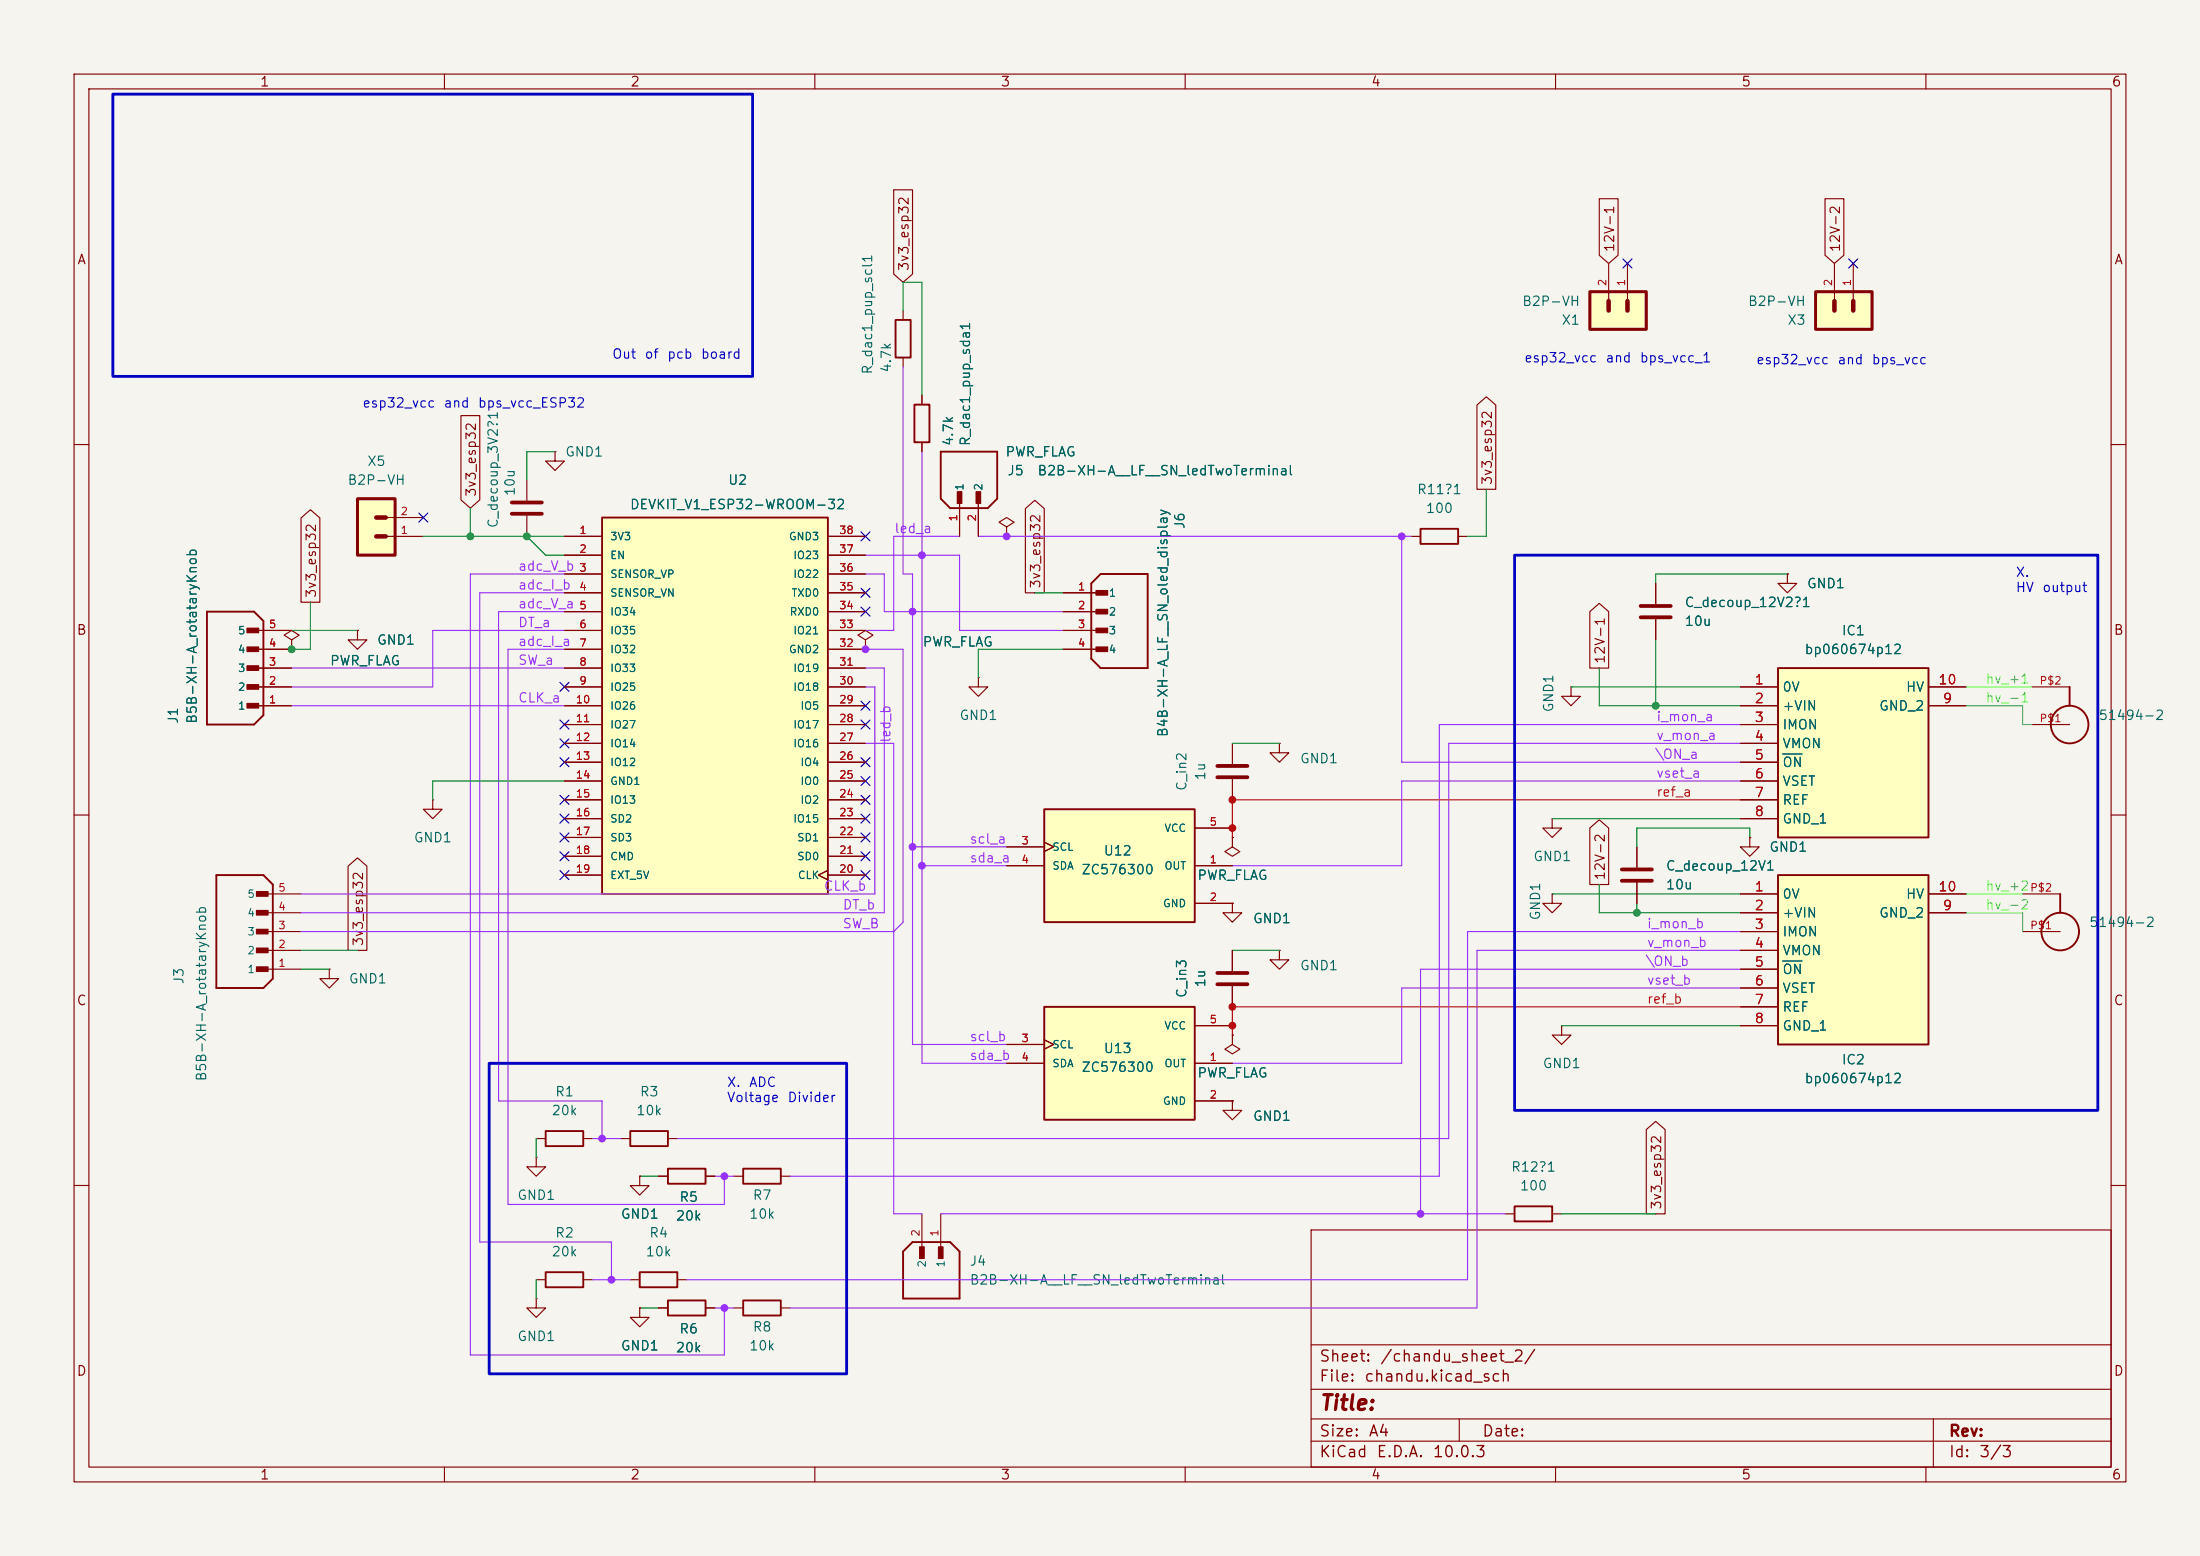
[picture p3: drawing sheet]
<svg xmlns="http://www.w3.org/2000/svg" width="297mm" height="210mm" viewBox="0 0 297 210" stroke-linecap="round" stroke-linejoin="round" font-family="sans-serif">
<path d="M0 0h297v210h-297z" fill="#f5f4ef" stroke="#f5f4ef" stroke-width=".14"/>
<g fill="none" stroke="#840000" stroke-width=".15">
<path d="M10 10h277v190h-277zM12 12h273v186h-273zM60 10v2M110 10v2M160 10v2M210 10v2M260 10v2M10 60h2M285 60h2M10 110h2M285 110h2M35.6 130.8h5"/>
<path d="M35.6 128.3h5M35.6 125.7h5M35.6 123.2h5M35.6 120.7h5M10 160h2M177 166h108v32h-108zM285 160h2M60 198v2M110 198v2M160 198v2M177 194.5h108M177 191.5h108"/>
<path d="M177 187.5h108M177 181.5h108M197 191.5v3M210 198v2M260 198v2M261 191.5v6.5"/>
</g>
<path d="M29.2 118.1h6.4l1.2 1.3v12.7l-1.2 1.3h-6.4z" fill="none" stroke="#840000" stroke-width=".25"/>
<g fill="#840000" stroke="#840000" stroke-width=".14">
<path d="M34.6 130.5h1.6v.6h-1.6z"/>
<path d="M34.6 128h1.6v.6h-1.6z"/>
<path d="M34.6 125.4h1.6v.6h-1.6z"/>
<path d="M34.6 122.9h1.6v.6h-1.6z"/>
<path d="M34.6 120.3h1.6v.7h-1.6z"/>
</g>
<path d="M141 135.9h20.3v15.2h-20.3z" fill="#ffffc2"/>
<path d="M191.8 71.4h5v2h-5zM141 135.9h20.3v15.2h-20.3z" fill="none" stroke="#840000" stroke-width=".25"/>
<path d="M190.5 72.4h1.3M196.8 72.4h1.3M161.3 138.4h5.1M135.9 143.5h5.1M135.9 141h5.1M141 140.3l1.2 .7-1.2 .6M161.3 143.5h5.1M161.3 148.6h5.1M72.4 175.3v1.2h1.3l-1.3 1.3-1.3-1.3h1.3M72.4 175.3h.1" fill="none" stroke="#840000" stroke-width=".15"/>
<path d="M141 109.2h20.3v15.3h-20.3z" fill="#ffffc2"/>
<path d="M141 109.2h20.3v15.3h-20.3z" fill="none" stroke="#840000" stroke-width=".25"/>
<g fill="none" stroke="#840000" stroke-width=".15">
<path d="M71.1 64.8v2.8M71.1 69.6v2.8M74.9 61v1.2h1.3l-1.3 1.3-1.2-1.3h1.2M74.9 61h.1M135.9 116.8h5.1M135.9 114.3h5.1M141 113.7l1.2 .6-1.2 .6M161.3 116.8h5.1M161.3 111.8h5.1M166.4 100.3v2.8M166.4 105.2v2.8M161.3 121.9h5.1"/>
<path d="M166.4 139.7v1.3l1 .6-1 .6-1-.6 1-.6M166.4 139.7h.1M166.4 128.3v2.8M166.4 133.1v2.8M172.7 128.3v1.2h1.3l-1.3 1.3-1.3-1.3h1.3M172.7 128.3h.1M166.4 148.6v1.3h1.2l-1.2 1.2-1.3-1.2h1.3M166.4 148.6h.1"/>
</g>
<path d="M69.1 67.8h4.1M69.1 69.3h4.1M164.3 104.9h4.1M164.3 103.4h4.1M164.3 132.8h4.1M164.3 131.3h4.1" fill="none" stroke="#840000" stroke-width=".51"/>
<path d="M81.3 69.9h30.5v50.8h-30.5z" fill="#ffffc2"/>
<path d="M81.3 69.9h30.5v50.8h-30.5zM204.5 162.8h5v2h-5z" fill="none" stroke="#840000" stroke-width=".25"/>
<g fill="none" stroke="#840000" stroke-width=".15">
<path d="M76.2 72.4h5.1M76.2 74.9h5.1M76.2 77.5h5.1M111.8 72.4h5M111.8 74.9h5M111.8 77.5h5M76.2 80h5.1M76.2 82.6h5.1M76.2 85.1h5.1M76.2 87.6h5.1M76.2 90.2h5.1M76.2 92.7h5.1"/>
<path d="M76.2 95.3h5.1M76.2 97.8h5.1M111.8 80h5M111.8 82.6h5M111.8 85.1h5M111.8 87.6h5M111.8 90.2h5M111.8 92.7h5M111.8 95.3h5M111.8 97.8h5M76.2 100.3h5.1M76.2 102.9h5.1"/>
<path d="M76.2 105.4h5.1M76.2 108h5.1M76.2 110.5h5.1M76.2 113h5.1M76.2 115.6h5.1M76.2 118.1h5.1M111.8 117.5l-1.3 .6 1.3 .6M111.8 100.3h5M111.8 102.9h5M111.8 105.4h5M111.8 108h5M111.8 110.5h5"/>
<path d="M111.8 113h5M111.8 115.6h5M111.8 118.1h5M172.7 100.3v1.3h1.3l-1.3 1.3-1.3-1.3h1.3M172.7 100.3h.1M166.4 121.9v1.3h1.2l-1.2 1.3-1.3-1.3h1.3M166.4 121.9h.1M203.2 163.8h1.3M209.5 163.8h1.3"/>
</g>
<path d="M48.3 67.3h5v7.6h-5z" fill="#ffffc2"/>
<path d="M48.3 67.3h5v7.6h-5z" fill="none" stroke="#840000" stroke-width=".41"/>
<path d="M50.8 69.9h1.3M50.8 72.4h1.3" fill="none" stroke="#840000" stroke-width=".61"/>
<g fill="none" stroke="#840000" stroke-width=".15">
<path d="M52.1 72.4h5M52.1 69.9h5M34.3 95.3h5.1M34.3 92.7h5.1M34.3 90.2h5.1M34.3 87.6h5.1M34.3 85.1h5.1M274.3 92.7h5.1M274.3 97.8h5.1M209.5 110.5v1.3h1.3l-1.3 1.2-1.2-1.2h1.2M209.5 110.5h.1M221 114.3v2.8"/>
<path d="M221 119.1v2.8M236.2 113v1.3h1.3l-1.3 1.3-1.3-1.3h1.3M236.2 113h.1M209.5 120.7v1.2h1.3l-1.3 1.3-1.2-1.3h1.2M209.5 120.7h.1M210.8 138.4v1.3h1.3l-1.3 1.3-1.3-1.3h1.3M210.8 138.4h.1M273 125.7h5.1M273 120.7h5.1"/>
</g>
<g fill="none" stroke="#840000" stroke-width=".25">
<path d="M27.9 82.6h6.4l1.3 1.2v12.7l-1.3 1.3h-6.4zM279.4 92.7v2.6M278.1 120.7v2.5"/>
<circle cx="279.4" cy="97.8" r="2.54"/>
<circle cx="278.1" cy="125.7" r="2.54"/>
</g>
<g fill="#840000" stroke="#840000" stroke-width=".14">
<path d="M33.3 94.9h1.6v.7h-1.6z"/>
<path d="M33.3 92.4h1.6v.6h-1.6z"/>
<path d="M33.3 89.9h1.6v.6h-1.6z"/>
<path d="M33.3 87.3h1.6v.6h-1.6z"/>
<path d="M33.3 84.8h1.6v.6h-1.6z"/>
</g>
<path d="M218.9 117.3h4.1M218.9 118.9h4.1" fill="none" stroke="#840000" stroke-width=".51"/>
<path d="M240 118.1h20.3v22.9h-20.3z" fill="#ffffc2"/>
<path d="M240 118.1h20.3v22.9h-20.3z" fill="none" stroke="#840000" stroke-width=".25"/>
<path d="M234.9 120.7h5.1M234.9 123.2h5.1M234.9 125.7h5.1M234.9 128.3h5.1M234.9 130.8h5.1M234.9 133.4h5.1M234.9 135.9h5.1M234.9 138.4h5.1M260.3 120.7h5.1M260.3 123.2h5.1" fill="none" stroke="#840000" stroke-width=".15"/>
<path d="M240.7 129.7h2.6" fill="none" stroke="#006464" stroke-width=".15"/>
<path d="M240 90.2h20.3v22.8h-20.3z" fill="#ffffc2"/>
<g fill="none" stroke="#840000" stroke-width=".25">
<path d="M120.9 43.2h2v5.1h-2zM123.4 54.6h2.1v5.1h-2.1zM127 61h7.6v6.3l-1.3 1.3h-5l-1.3-1.3zM148.6 77.5h6.3v12.7h-6.3l-1.3-1.3v-10.2zM240 90.2h20.3v22.8h-20.3zM73.7 152.7h5v2h-5zM85.1 152.7h5.1v2h-5.1zM90.2 157.7h5v2.1h-5zM100.3 157.7h5.1v2.1h-5.1zM73.7 171.7h5v2h-5zM86.4 171.7h5v2h-5zM90.2 175.5h5v2h-5z"/>
<path d="M100.3 175.5h5.1v2h-5.1zM123.2 167.6h5.1l1.2 1.3v6.4h-7.6v-6.4z"/>
</g>
<g fill="none" stroke="#840000" stroke-width=".15">
<path d="M121.9 41.9v1.3M121.9 48.3v1.2M124.5 53.3v1.3M124.5 59.7v1.3M129.5 67.3v5.1M132.1 67.3v5.1M135.9 71.1l1-.6-1-.6-1 .6 1 .6v1.3M135.9 72.4h.1M39.4 86.4l1-.7-1-.6-1 .6 1 .7v1.2M39.4 87.6h.1M48.3 85.1v1.3h1.2l-1.2 1.2-1.3-1.2h1.3M48.3 85.1h.1"/>
<path d="M116.8 86.4l1.1-.7-1.1-.6-1 .6 1 .7v1.2M116.8 87.6h.1M132.1 91.4v1.3h1.2l-1.2 1.3-1.3-1.3h1.3M132.1 91.4h.1M143.5 80h5.1M143.5 82.6h5.1M143.5 85.1h5.1M143.5 87.6h5.1M234.9 92.7h5.1M234.9 95.3h5.1M234.9 97.8h5.1M260.3 92.7h5.1"/>
<path d="M260.3 95.3h5.1M58.4 108v1.2h1.3l-1.3 1.3-1.3-1.3h1.3M58.4 108h.1M166.4 113v1.3l1 .6-1 .7-1-.7 1-.6M166.4 113h.1M234.9 100.3h5.1M234.9 102.9h5.1M234.9 105.4h5.1M234.9 108h5.1M234.9 110.5h5.1M44.4 130.8v1.3h1.3l-1.3 1.3-1.2-1.3h1.2M44.4 130.8h.1"/>
<path d="M72.4 156.2v1.3h1.3l-1.3 1.3-1.3-1.3h1.3M72.4 156.2h.1M72.4 153.7h1.3M78.7 153.7h1.3M83.8 153.7h1.3M86.4 158.8v1.2h1.2l-1.2 1.3-1.3-1.3h1.3M86.4 158.8h.1M88.9 158.8h1.3M90.2 153.7h1.2M95.2 158.8h1.3M99.1 158.8h1.2M105.4 158.8h1.3"/>
<path d="M72.4 172.7h1.3M78.7 172.7h1.3M85.1 172.7h1.3M86.4 176.5v1.3h1.2l-1.2 1.3-1.3-1.3h1.3M86.4 176.5h.1M88.9 176.5h1.3M91.4 172.7h1.3M95.2 176.5h1.3M99.1 176.5h1.2M105.4 176.5h1.3M124.5 163.8v5.1M127 163.8v5.1"/>
</g>
<path d="M240.7 101.8h2.6" fill="none" stroke="#006464" stroke-width=".15"/>
<g fill="#840000" stroke="#840000" stroke-width=".14">
<path d="M129.2 66.4h.7v1.5h-.7z"/>
<path d="M131.8 66.4h.6v1.5h-.6z"/>
<path d="M126.7 168.3h.6v1.6h-.6z"/>
<path d="M124.1 168.3h.7v1.6h-.7z"/>
<path d="M148 79.7h1.5v.6h-1.5z"/>
<path d="M148 82.2h1.5v.7h-1.5z"/>
<path d="M148 84.8h1.5v.6h-1.5z"/>
<path d="M148 87.3h1.5v.6h-1.5z"/>
</g>
<path d="M245.1 39.4h7.6v5.1h-7.6z" fill="#ffffc2"/>
<path d="M245.1 39.4h7.6v5.1h-7.6z" fill="none" stroke="#840000" stroke-width=".41"/>
<path d="M247.6 40.6v1.3M250.2 40.6v1.3" fill="none" stroke="#840000" stroke-width=".61"/>
<path d="M247.6 35.6v5M250.2 35.6v5M223.5 78.7v2.8M241.3 77.5v1.2h1.3l-1.3 1.3-1.3-1.3h1.3M241.3 77.5h.1M212.1 92.7v1.3h1.3l-1.3 1.3-1.3-1.3h1.3M212.1 92.7h.1M223.5 83.6v2.8" fill="none" stroke="#840000" stroke-width=".15"/>
<path d="M221.5 81.8h4.1M221.5 83.3h4.1" fill="none" stroke="#840000" stroke-width=".51"/>
<path d="M214.6 39.4h7.6v5.1h-7.6z" fill="#ffffc2"/>
<path d="M214.6 39.4h7.6v5.1h-7.6z" fill="none" stroke="#840000" stroke-width=".41"/>
<path d="M217.2 40.6v1.3M219.7 40.6v1.3" fill="none" stroke="#840000" stroke-width=".61"/>
<g fill="none" stroke="#840000" stroke-width=".15">
<path d="M120.6 25.6h2.6v11.4l-1.3 1.1-1.3-1.1zM215.9 26.8h2.5v7.6l-1.2 1.2-1.3-1.2zM217.2 35.6v5M219.7 35.6v5M246.4 26.8h2.5v7.6l-1.3 1.2-1.2-1.2zM62.2 56.1h2.6v11.4l-1.3 1.1-1.3-1.1zM124.5 53.3v1.3M124.5 59.7v1.3M199.4 54.7l1.3-1.1 1.2 1.1v11.3h-2.5zM40.6 69.9l1.3-1.1 1.3 1.1v11.4h-2.6zM76.2 72.4h5.1M76.2 74.9h5.1"/>
<path d="M76.2 77.5h5.1M111.8 72.4h5M111.8 74.9h5M111.8 77.5h5M129.5 67.3v5.1M132.1 67.3v5.1M135.9 72.4h.1M138.4 68.6l1.3-1.1 1.3 1.1v11.4h-2.6zM223.5 78.7v2.8M241.3 77.5h.1M34.3 85.1h5.1M34.3 87.6h5.1"/>
<path d="M34.3 90.2h5.1M34.3 92.7h5.1M34.3 95.3h5.1M39.4 87.6h.1M48.3 85.1h.1M76.2 80h5.1M76.2 82.6h5.1M76.2 85.1h5.1M76.2 87.6h5.1M76.2 90.2h5.1M76.2 92.7h5.1M76.2 95.3h5.1"/>
<path d="M76.2 97.8h5.1M111.8 80h5M111.8 82.6h5M111.8 85.1h5M111.8 87.6h5M111.8 90.2h5M111.8 92.7h5M111.8 95.3h5M111.8 97.8h5M116.8 87.6h.1M143.5 80h5.1M143.5 82.6h5.1"/>
<path d="M143.5 85.1h5.1M143.5 87.6h5.1M214.6 82.5l1.3-1.1 1.3 1.1v7.7h-2.6zM223.5 83.6v2.8M234.9 92.7h5.1M234.9 95.3h5.1M234.9 97.8h5.1M260.3 92.7h5.1M260.3 95.3h5.1M47 116.9l1.3-1.1 1.2 1.1v11.4h-2.5zM76.2 100.3h5.1M76.2 102.9h5.1"/>
<path d="M76.2 105.4h5.1M76.2 108h5.1M76.2 110.5h5.1M76.2 113h5.1M76.2 115.6h5.1M76.2 118.1h5.1M111.8 117.5l-1.3 .6 1.3 .6M111.8 100.3h5M111.8 102.9h5M111.8 105.4h5M111.8 108h5M111.8 110.5h5"/>
<path d="M111.8 113h5M111.8 115.6h5M111.8 118.1h5M135.9 116.8h5.1M135.9 114.3h5.1M141 113.7l1.2 .6-1.2 .6M161.3 116.8h5.1M161.3 111.8h5.1M166.4 113h.1M214.6 111.8l1.3-1.2 1.3 1.2v7.6h-2.6zM221 114.3v2.8M221 119.1v2.8"/>
<path d="M234.9 100.3h5.1M234.9 102.9h5.1M234.9 105.4h5.1M234.9 108h5.1M234.9 110.5h5.1M236.2 113h.1M161.3 138.4h5.1M161.3 121.9h5.1M166.4 121.9h.1M166.4 139.7h.1M166.4 128.3v2.8M166.4 133.1v2.8"/>
<path d="M234.9 120.7h5.1M234.9 123.2h5.1M234.9 125.7h5.1M234.9 128.3h5.1M234.9 130.8h5.1M234.9 133.4h5.1M234.9 135.9h5.1M234.9 138.4h5.1M260.3 120.7h5.1M260.3 123.2h5.1M86.4 158.8h.1M88.9 158.8h1.3"/>
<path d="M95.2 158.8h1.3M135.9 143.5h5.1M135.9 141h5.1M141 140.3l1.2 .7-1.2 .6M161.3 143.5h5.1M161.3 148.6h5.1M166.4 148.6h.1M222.2 152.5l1.3-1.2 1.3 1.2v11.3h-2.6zM86.4 176.5h.1M88.9 176.5h1.3M95.2 176.5h1.3"/>
</g>
<g fill="none" stroke="#9830ff" stroke-width=".15">
<path d="M121.9 49.5v28h1.3v63.5h12.7M76.2 77.5h-12.7v105.4h34.3v-6.4M116.8 77.5h2.6v5.1h24.1M116.8 74.9h12.7v10.2h14M124.5 61v82.5h11.4M129.5 72.4h-8.9v12.7h-3.8M132.1 72.4h58.4M189.2 72.4v30.5h45.7M39.4 90.2h36.8M39.4 95.3h36.8M76.2 82.6h-8.9v66h14v5.1M76.2 85.1h-17.8v7.6h-19"/>
<path d="M76.2 87.6h-7.6v75h29.2v-3.8M76.2 80h-11.4v87.6h17.7v5.1M116.8 90.2h2.6v33h-78.8M116.8 87.6h5.1v36.9l-1.3 1.2h-80M116.8 92.7h1.3v28h-77.5M234.9 97.8h-40.6v61h-87.6M116.8 100.3h3.8v63.5h3.9M123.2 114.3h12.7M124.5 116.8h11.4M234.9 100.3h-39.3v53.4h-104.2M234.9 105.4h-45.7v11.4h-22.8M234.9 125.7h-36.8v47h-105.4"/>
<path d="M234.9 133.4h-45.7v10.1h-22.8M234.9 130.8h-43.1v33M234.9 128.3h-35.5v48.2h-92.7M80 153.7h3.8M96.5 158.8h2.6M80 172.7h5.1M96.5 176.5h2.6M127 163.8h76.2"/>
</g>
<g fill="none" stroke="#009600" stroke-width=".15">
<path d="M121.9 41.9v-3.8h2.6v15.2M57.1 72.4h19.1M63.5 68.6v3.8M71.1 72.4l2.6 2.5h2.5M74.9 61h-3.8v3.8M200.7 66v6.4h-2.6M241.3 77.5h-17.8v1.2M39.4 85.1h8.9M41.9 81.3v6.3h-2.5M139.7 80h3.8M143.5 87.6h-11.4v3.8M212.1 92.7h22.8"/>
<path d="M215.9 90.2v5.1h19M223.5 86.4v8.9M76.2 105.4h-17.8v2.6M166.4 100.3h6.3M209.5 110.5h25.4M215.9 119.4v3.8h19M236.2 113v-1.2h-15.2v2.5M40.6 130.8h3.8M40.6 128.3h7.7M166.4 128.3h6.3M209.5 120.7h25.4M210.8 138.4h24.1"/>
<path d="M221 121.9v1.3M72.4 153.7v2.5M86.4 158.8h2.5M72.4 172.7v2.6M86.4 176.5h2.5M210.8 163.8h12.7"/>
</g>
<path d="M234.9 108h-68.5v5M234.9 135.9h-68.5v3.8" fill="none" stroke="#ff0118" stroke-width=".15"/>
<path d="M265.4 95.3h7.6v2.5h1.3M265.4 92.7h8.9M265.4 123.2h7.6v2.5M265.4 120.7h7.6" fill="none" stroke="#4bff38" stroke-width=".15"/>
<g fill="none" stroke="#000084" stroke-width=".15">
<path d="M219.1 35l1.2 1.2M220.3 35l-1.2 1.2M249.6 35l1.2 1.2M250.8 35l-1.2 1.2M56.5 69.2l1.3 1.3M57.8 69.2l-1.3 1.3M116.2 71.8l1.2 1.2M116.2 79.4l1.2 1.2M117.4 71.8l-1.2 1.2M117.4 79.4l-1.2 1.2M75.6 92.1l1.2 1.2M75.6 97.2l1.2 1.2"/>
<path d="M75.6 99.7l1.2 1.2M76.8 92.1l-1.2 1.2M76.8 97.2l-1.2 1.2M76.8 99.7l-1.2 1.2M116.2 97.2l1.2 1.2M116.2 81.9l1.2 1.3M116.2 94.6l1.2 1.3M117.4 97.2l-1.2 1.2M117.4 81.9l-1.2 1.3M117.4 94.6l-1.2 1.3M75.6 117.5l1.2 1.2M75.6 115l1.2 1.2"/>
<path d="M75.6 112.4l1.2 1.2M75.6 107.3l1.2 1.3M75.6 109.9l1.2 1.2M75.6 102.3l1.2 1.2M76.8 117.5l-1.2 1.2M76.8 115l-1.2 1.2M76.8 112.4l-1.2 1.2M76.8 107.3l-1.2 1.3M76.8 109.9l-1.2 1.2M76.8 102.3l-1.2 1.2M116.2 102.3l1.2 1.2M116.2 117.5l1.2 1.2"/>
<path d="M116.2 115l1.2 1.2M116.2 104.8l1.2 1.2M116.2 107.3l1.2 1.3M116.2 109.9l1.2 1.2M116.2 112.4l1.2 1.2M117.4 102.3l-1.2 1.2M117.4 117.5l-1.2 1.2M117.4 115l-1.2 1.2M117.4 104.8l-1.2 1.2M117.4 107.3l-1.2 1.3M117.4 109.9l-1.2 1.2M117.4 112.4l-1.2 1.2"/>
</g>
<path d="M15.2 12.7h86.4v38.1h-86.4zM204.5 74.9h78.7v75h-78.7zM66 143.5h48.3v41.9h-48.3z" fill="none" stroke="#0000c2" stroke-width=".38"/>
<path d="M240.7 101.8h2.6M240.7 129.7h2.6" fill="none" stroke="#006464" stroke-width=".15"/>
<g fill="#009600" stroke="#009600" stroke-width=".14">
<circle cx="39.4" cy="87.6" r=".46"/>
<circle cx="71.1" cy="72.4" r=".46"/>
<circle cx="63.5" cy="72.4" r=".46"/>
<circle cx="223.5" cy="95.3" r=".46"/>
<circle cx="221" cy="123.2" r=".46"/>
</g>
<g fill="#9830ff" stroke="#9830ff" stroke-width=".14">
<circle cx="135.9" cy="72.4" r=".46"/>
<circle cx="124.5" cy="74.9" r=".46"/>
<circle cx="124.5" cy="116.8" r=".46"/>
<circle cx="191.8" cy="163.8" r=".46"/>
<circle cx="123.2" cy="114.3" r=".46"/>
<circle cx="97.8" cy="176.5" r=".46"/>
<circle cx="97.8" cy="158.8" r=".46"/>
<circle cx="82.5" cy="172.7" r=".46"/>
<circle cx="81.3" cy="153.7" r=".46"/>
<circle cx="189.2" cy="72.4" r=".46"/>
<circle cx="116.8" cy="87.6" r=".46"/>
<circle cx="123.2" cy="82.6" r=".46"/>
</g>
<g fill="#ff0118" stroke="#ff0118" stroke-width=".14">
<circle cx="166.4" cy="111.8" r=".46"/>
<circle cx="166.4" cy="108" r=".46"/>
<circle cx="166.4" cy="135.9" r=".46"/>
<circle cx="166.4" cy="138.4" r=".46"/>
</g>
<text font-size="2" fill="#840000" x="178" y="190.8">Title:</text>
<g font-size="1.5" fill="#840000">
<text x="178" y="184.2">Sheet:</text>
<text x="186.2" y="184.2">/chandu_sheet_2/</text>
<text x="178" y="186.9">File:</text>
<text x="184.1" y="186.9">chandu.kicad_sch</text>
<text x="178" y="197.1">KiCad</text>
<text x="178" y="194.3">Size:</text>
<text x="184.7" y="194.3">A4</text>
<text x="185.7" y="197.1">E.D.A.</text>
<text x="193.3" y="197.1">10.0.3</text>
<text x="200" y="194.3">Date:</text>
<text x="263" y="194.3">Rev:</text>
<text x="263" y="197.1">Id:</text>
<text x="267.1" y="197.1">3/3</text>
</g>
<g font-size="1.3" fill="#840000">
<text x="35" y="12">1</text>
<text x="85" y="12">2</text>
<text x="135" y="12">3</text>
<text x="185" y="12">4</text>
<text x="235" y="12">5</text>
<text x="285" y="12">6</text>
<text x="10.3" y="36">A</text>
<text x="218.2" y="34.1" transform="rotate(-90 218.2 34.1)">12V-1</text>
<text x="248.7" y="34.1" transform="rotate(-90 248.7 34.1)">12V-2</text>
<text x="285.3" y="36">A</text>
<text x="123" y="36.7" transform="rotate(-90 123 36.7)">3v3_esp32</text>
<text x="201.7" y="65.6" transform="rotate(-90 201.7 65.6)">3v3_esp32</text>
<text x="64.6" y="67.2" transform="rotate(-90 64.6 67.2)">3v3_esp32</text>
<text x="43" y="80.8" transform="rotate(-90 43 80.8)">3v3_esp32</text>
<text x="140.8" y="79.5" transform="rotate(-90 140.8 79.5)">3v3_esp32</text>
<text x="10.3" y="86">B</text>
<text x="217" y="89.7" transform="rotate(-90 217 89.7)">12V-1</text>
<text x="285.3" y="86">B</text>
<text x="217" y="118.9" transform="rotate(-90 217 118.9)">12V-2</text>
<text x="49.3" y="127.8" transform="rotate(-90 49.3 127.8)">3v3_esp32</text>
<text x="10.3" y="136">C</text>
<text x="285.3" y="136">C</text>
<text x="224.6" y="163.4" transform="rotate(-90 224.6 163.4)">3v3_esp32</text>
<text x="10.3" y="186">D</text>
<text x="285.3" y="186">D</text>
<text x="35" y="200">1</text>
<text x="85" y="200">2</text>
<text x="135" y="200">3</text>
<text x="185" y="200">4</text>
<text x="235" y="200">5</text>
<text x="285" y="200">6</text>
</g>
<g font-size="1.3" fill="#006464">
<text x="205.4" y="41.6">B2P-VH</text>
<text x="235.9" y="41.6">B2P-VH</text>
<text x="210.7" y="44.2">X1</text>
<text x="241.2" y="44.2">X3</text>
<text x="118.1" y="50.6" transform="rotate(-90 118.1 50.6)">R_dac1_pup_scl1</text>
<text x="120.6" y="50.4" transform="rotate(-90 120.6 50.4)">4.7k</text>
<text x="46.8" y="65.7">B2P-VH</text>
<text x="49.5" y="63.2">X5</text>
<text x="76.2" y="61.9">GND1</text>
<text x="98.2" y="65.7">U2</text>
<text x="129" y="60.3" transform="rotate(-90 129 60.3)">4.7k</text>
<text x="131.3" y="60.3" transform="rotate(-90 131.3 60.3)">R_dac1_pup_sda1</text>
<text x="135.6" y="61.9">PWR_FLAG</text>
<text x="135.9" y="64.5">J5</text>
<text x="140" y="64.5">B2B-XH-A__LF__SN_ledTwoTerminal</text>
<text x="67.5" y="71.4" transform="rotate(-90 67.5 71.4)">C_decoup_3V2?1</text>
<text x="69.8" y="67" transform="rotate(-90 69.8 67)">10u</text>
<text x="85" y="69">DEVKIT_V1_ESP32-WROOM-32</text>
<text x="160.2" y="71.5" transform="rotate(-90 160.2 71.5)">J6</text>
<text x="191.2" y="67">R11?1</text>
<text x="192.4" y="69.6">100</text>
<text x="227.3" y="82.3">C_decoup_12V2?1</text>
<text x="243.8" y="79.7">GND1</text>
<text x="50.8" y="87.3">GND1</text>
<text x="124.5" y="87.6">PWR_FLAG</text>
<text x="227.3" y="84.8">10u</text>
<text x="243.5" y="88.6">bp060674p12</text>
<text x="248.5" y="86.1">IC1</text>
<text x="44.5" y="90.1">PWR_FLAG</text>
<text x="240.5" y="93.7">0V</text>
<text x="257.2" y="93.7">HV</text>
<text x="24.3" y="97.8" transform="rotate(-90 24.3 97.8)">J1</text>
<text x="26.9" y="97.8" transform="rotate(-90 26.9 97.8)">B5B-XH-A_rotataryKnob</text>
<text x="129.4" y="97.5">GND1</text>
<text x="157.9" y="99.6" transform="rotate(-90 157.9 99.6)">B4B-XH-A_LF__SN_oled_display</text>
<text x="210" y="96.2" transform="rotate(-90 210 96.2)">GND1</text>
<text x="240.5" y="96.2">+VIN</text>
<text x="240.5" y="98.8">IMON</text>
<text x="240.5" y="101.3">VMON</text>
<text x="253.6" y="96.2">GND_2</text>
<text x="283.2" y="97.5">51494-2</text>
<text x="160.5" y="106.8" transform="rotate(-90 160.5 106.8)">C_in2</text>
<text x="163" y="105.4" transform="rotate(-90 163 105.4)">1u</text>
<text x="175.4" y="103.3">GND1</text>
<text x="240.5" y="103.8">ON</text>
<text x="240.5" y="106.4">VSET</text>
<text x="240.5" y="108.9">REF</text>
<text x="240.5" y="111.5">GND_1</text>
<text x="55.8" y="114">GND1</text>
<text x="145.9" y="118.3">ZC576300</text>
<text x="148.9" y="115.8">U12</text>
<text x="161.6" y="119.1">PWR_FLAG</text>
<text x="206.9" y="116.5">GND1</text>
<text x="224.8" y="117.8">C_decoup_12V1</text>
<text x="238.8" y="115.3">GND1</text>
<text x="169.1" y="124.9">GND1</text>
<text x="208.2" y="124.3" transform="rotate(-90 208.2 124.3)">GND1</text>
<text x="224.8" y="120.4">10u</text>
<text x="240.5" y="121.6">0V</text>
<text x="240.5" y="124.2">+VIN</text>
<text x="253.6" y="124.2">GND_2</text>
<text x="257.2" y="121.6">HV</text>
<text x="281.9" y="125.4">51494-2</text>
<text x="175.4" y="131.3">GND1</text>
<text x="240.5" y="126.7">IMON</text>
<text x="240.5" y="129.2">VMON</text>
<text x="240.5" y="131.8">ON</text>
<text x="25.1" y="132.9" transform="rotate(-90 25.1 132.9)">J3</text>
<text x="47" y="133.1">GND1</text>
<text x="160.5" y="134.8" transform="rotate(-90 160.5 134.8)">C_in3</text>
<text x="163" y="133.4" transform="rotate(-90 163 133.4)">1u</text>
<text x="240.5" y="134.3">VSET</text>
<text x="240.5" y="136.9">REF</text>
<text x="148.9" y="142.4">U13</text>
<text x="240.5" y="139.4">GND_1</text>
<text x="248.5" y="144">IC2</text>
<text x="28.1" y="146" transform="rotate(-90 28.1 146)">B5B-XH-A_rotataryKnob</text>
<text x="74.9" y="148.3">R1</text>
<text x="86.3" y="148.3">R3</text>
<text x="145.9" y="145">ZC576300</text>
<text x="161.6" y="145.8">PWR_FLAG</text>
<text x="208.2" y="144.5">GND1</text>
<text x="243.5" y="146.5">bp060674p12</text>
<text x="74.4" y="150.8">20k</text>
<text x="85.8" y="150.8">10k</text>
<text x="169.1" y="151.6">GND1</text>
<text x="203.9" y="158.5">R12?1</text>
<text x="205.1" y="161">100</text>
<text x="69.7" y="162.3">GND1</text>
<text x="74.9" y="167.3">R2</text>
<text x="83.7" y="164.8">GND1</text>
<text x="87.6" y="167.3">R4</text>
<text x="91.1" y="165.1">20k</text>
<text x="91.6" y="162.5">R5</text>
<text x="101" y="164.8">10k</text>
<text x="101.5" y="162.3">R7</text>
<text x="74.4" y="169.9">20k</text>
<text x="87.1" y="169.9">10k</text>
<text x="130.8" y="171.2">J4</text>
<text x="130.8" y="173.7">B2B-XH-A__LF__SN_ledTwoTerminal</text>
<text x="69.7" y="181.3">GND1</text>
<text x="83.7" y="182.6">GND1</text>
<text x="91.1" y="182.8">20k</text>
<text x="91.6" y="180.3">R6</text>
<text x="101" y="182.6">10k</text>
<text x="101.5" y="180">R8</text>
</g>
<g font-size="1.3" fill="#0000c2">
<text x="82.5" y="48.7">Out</text>
<text x="86.9" y="48.7">of</text>
<text x="90" y="48.7">pcb</text>
<text x="94.5" y="48.7">board</text>
<text x="205.7" y="49.2">esp32_vcc</text>
<text x="216.7" y="49.2">and</text>
<text x="221.3" y="49.2">bps_vcc_1</text>
<text x="237" y="49.5">esp32_vcc</text>
<text x="248" y="49.5">and</text>
<text x="252.6" y="49.5">bps_vcc</text>
<text x="48.8" y="55.3">esp32_vcc</text>
<text x="59.8" y="55.3">and</text>
<text x="64.4" y="55.3">bps_vcc_ESP32</text>
<text x="272" y="78.2">X.</text>
<text x="272" y="80.2">HV</text>
<text x="275.6" y="80.2">output</text>
<text x="98" y="147">X.</text>
<text x="98" y="149.1">Voltage</text>
<text x="101" y="147">ADC</text>
<text x="106.2" y="149.1">Divider</text>
</g>
<g font-size="1.3" fill="#9830ff">
<text x="69.8" y="77.3">adc_V_b</text>
<text x="120.6" y="72.3">led_a</text>
<text x="69.8" y="82.4">adc_V_a</text>
<text x="69.8" y="79.9">adc_I_b</text>
<text x="69.8" y="85">DT_a</text>
<text x="69.8" y="87.5">adc_I_a</text>
<text x="69.8" y="90">SW_a</text>
<text x="69.8" y="95.1">CLK_a</text>
<text x="120.5" y="100.3" transform="rotate(-90 120.5 100.3)">led_b</text>
<text x="223.5" y="97.7">i_mon_a</text>
<text x="223.5" y="100.2">v_mon_a</text>
<text x="223.5" y="102.7">\ON_a</text>
<text x="223.5" y="105.3">vset_a</text>
<text x="130.8" y="114.2">scl_a</text>
<text x="130.8" y="116.7">sda_a</text>
<text x="111.1" y="120.5">CLK_b</text>
<text x="113.7" y="125.6">SW_B</text>
<text x="113.7" y="123.1">DT_b</text>
<text x="222.2" y="125.6">i_mon_b</text>
<text x="222.2" y="128.1">v_mon_b</text>
<text x="222.2" y="130.7">\ON_b</text>
<text x="222.2" y="133.2">vset_b</text>
<text x="130.8" y="143.4">sda_b</text>
<text x="130.8" y="140.8">scl_b</text>
</g>
<g font-size="1.3" fill="#a90000">
<text x="236.8" y="92.7">1</text>
<text x="236.8" y="95.2">2</text>
<text x="261.6" y="92.7">10</text>
<text x="262.2" y="95.2">9</text>
<text x="236.8" y="97.8">3</text>
<text x="236.8" y="100.3">4</text>
<text x="236.8" y="102.8">5</text>
<text x="236.8" y="105.4">6</text>
<text x="236.8" y="107.9">7</text>
<text x="236.8" y="110.5">8</text>
<text x="236.8" y="120.6">1</text>
<text x="236.8" y="123.2">2</text>
<text x="236.8" y="125.7">3</text>
<text x="261.6" y="120.6">10</text>
<text x="262.2" y="123.2">9</text>
<text x="236.8" y="128.2">4</text>
<text x="236.8" y="130.8">5</text>
<text x="236.8" y="133.3">6</text>
<text x="236.8" y="135.9">7</text>
<text x="236.8" y="138.4">8</text>
</g>
<g font-size="1.3" fill="#4bff38">
<text x="268" y="92.6">hv_+1</text>
<text x="268" y="95.1">hv_-1</text>
<text x="268" y="123.1">hv_-2</text>
<text x="268" y="120.5">hv_+2</text>
</g>
<g font-size="1.3" fill="#ff0118">
<text x="223.5" y="107.8">ref_a</text>
<text x="222.2" y="135.8">ref_b</text>
</g>
<g font-size="1" fill="#a90000">
<text x="217.1" y="38.7" transform="rotate(-90 217.1 38.7)">2</text>
<text x="219.6" y="38.7" transform="rotate(-90 219.6 38.7)">1</text>
<text x="247.6" y="38.7" transform="rotate(-90 247.6 38.7)">2</text>
<text x="250.1" y="38.7" transform="rotate(-90 250.1 38.7)">1</text>
<text x="54" y="69.8">2</text>
<text x="129.5" y="70.5" transform="rotate(-90 129.5 70.5)">1</text>
<text x="132" y="70.5" transform="rotate(-90 132 70.5)">2</text>
<text x="54" y="72.3">1</text>
<text x="78.1" y="72.3">1</text>
<text x="78.1" y="74.9">2</text>
<text x="78.1" y="77.4">3</text>
<text x="113.2" y="77.4">36</text>
<text x="113.2" y="74.9">37</text>
<text x="113.2" y="72.3">38</text>
<text x="78.1" y="79.9">4</text>
<text x="78.1" y="82.5">5</text>
<text x="113.2" y="82.5">34</text>
<text x="113.2" y="79.9">35</text>
<text x="145.4" y="79.9">1</text>
<text x="145.4" y="82.5">2</text>
<text x="36.2" y="87.6">4</text>
<text x="36.2" y="85">5</text>
<text x="78.1" y="85">6</text>
<text x="78.1" y="87.6">7</text>
<text x="113.2" y="87.6">32</text>
<text x="113.2" y="85">33</text>
<text x="145.4" y="85">3</text>
<text x="145.4" y="87.6">4</text>
<text x="36.2" y="95.2">1</text>
<text x="36.2" y="92.6">2</text>
<text x="36.2" y="90.1">3</text>
<text x="77.6" y="95.2">10</text>
<text x="78.1" y="90.1">8</text>
<text x="78.1" y="92.6">9</text>
<text x="113.2" y="95.2">29</text>
<text x="113.2" y="92.6">30</text>
<text x="113.2" y="90.1">31</text>
<text x="275.3" y="92.6">P$2</text>
<text x="77.6" y="97.7">11</text>
<text x="77.6" y="100.3">12</text>
<text x="113.2" y="100.3">27</text>
<text x="113.2" y="97.7">28</text>
<text x="275.3" y="97.7">P$1</text>
<text x="77.6" y="102.8">13</text>
<text x="77.6" y="105.3">14</text>
<text x="77.6" y="107.9">15</text>
<text x="113.2" y="107.9">24</text>
<text x="113.2" y="105.3">25</text>
<text x="113.2" y="102.8">26</text>
<text x="77.6" y="110.4">16</text>
<text x="77.6" y="113">17</text>
<text x="113.2" y="113">22</text>
<text x="113.2" y="110.4">23</text>
<text x="163.2" y="111.7">5</text>
<text x="77.6" y="115.5">18</text>
<text x="77.6" y="118">19</text>
<text x="113.2" y="118">20</text>
<text x="113.2" y="115.5">21</text>
<text x="137.8" y="114.2">3</text>
<text x="137.8" y="116.8">4</text>
<text x="163.2" y="116.8">1</text>
<text x="37.5" y="125.7">3</text>
<text x="37.5" y="123.1">4</text>
<text x="37.5" y="120.6">5</text>
<text x="163.2" y="121.8">2</text>
<text x="274" y="125.7">P$1</text>
<text x="274" y="120.6">P$2</text>
<text x="37.5" y="130.7">1</text>
<text x="37.5" y="128.2">2</text>
<text x="137.8" y="140.9">3</text>
<text x="137.8" y="143.4">4</text>
<text x="163.2" y="143.4">1</text>
<text x="163.2" y="138.4">5</text>
<text x="163.2" y="148.5">2</text>
<text x="124.4" y="167" transform="rotate(-90 124.4 167)">2</text>
<text x="126.9" y="167" transform="rotate(-90 126.9 167)">1</text>
</g>
<g font-size="1" fill="#006464">
<text x="130.3" y="66.3" transform="rotate(-90 130.3 66.3)">1</text>
<text x="132.9" y="66.3" transform="rotate(-90 132.9 66.3)">2</text>
<text x="82.3" y="73.2">3V3</text>
<text x="82.3" y="75.7">EN</text>
<text x="106.4" y="73.2">GND3</text>
<text x="107" y="75.7">IO23</text>
<text x="82.3" y="78.2">SENSOR_VP</text>
<text x="82.3" y="80.8">SENSOR_VN</text>
<text x="82.3" y="83.3">IO34</text>
<text x="106.5" y="83.3">RXD0</text>
<text x="106.8" y="80.8">TXD0</text>
<text x="107" y="78.2">IO22</text>
<text x="149.6" y="80.8">1</text>
<text x="149.6" y="83.3">2</text>
<text x="32.1" y="88.4">4</text>
<text x="32.1" y="85.9">5</text>
<text x="82.3" y="85.9">IO35</text>
<text x="82.3" y="88.4">IO32</text>
<text x="106.4" y="88.4">GND2</text>
<text x="107" y="85.9">IO21</text>
<text x="149.6" y="85.9">3</text>
<text x="149.6" y="88.4">4</text>
<text x="32.1" y="93.5">2</text>
<text x="32.1" y="90.9">3</text>
<text x="82.3" y="90.9">IO33</text>
<text x="82.3" y="93.5">IO25</text>
<text x="107" y="93.5">IO18</text>
<text x="107" y="90.9">IO19</text>
<text x="32.1" y="96">1</text>
<text x="82.3" y="96">IO26</text>
<text x="82.3" y="98.6">IO27</text>
<text x="82.3" y="101.1">IO14</text>
<text x="107" y="101.1">IO16</text>
<text x="107" y="98.6">IO17</text>
<text x="108" y="96">IO5</text>
<text x="82.3" y="103.6">IO12</text>
<text x="82.3" y="106.2">GND1</text>
<text x="108" y="106.2">IO0</text>
<text x="108" y="103.6">IO4</text>
<text x="82.3" y="108.7">IO13</text>
<text x="82.3" y="111.3">SD2</text>
<text x="82.3" y="113.8">SD3</text>
<text x="107" y="111.3">IO15</text>
<text x="107.5" y="113.8">SD1</text>
<text x="108" y="108.7">IO2</text>
<text x="157.1" y="112.5">VCC</text>
<text x="82.3" y="116.3">CMD</text>
<text x="82.3" y="118.9">EXT_5V</text>
<text x="107.5" y="116.3">SD0</text>
<text x="107.6" y="118.9">CLK</text>
<text x="142" y="115.1">SCL</text>
<text x="142" y="117.6">SDA</text>
<text x="157.1" y="117.6">OUT</text>
<text x="33.3" y="124">4</text>
<text x="33.3" y="121.4">5</text>
<text x="156.9" y="122.7">GND</text>
<text x="33.3" y="131.6">1</text>
<text x="33.3" y="129">2</text>
<text x="33.3" y="126.5">3</text>
<text x="142" y="141.7">SCL</text>
<text x="157.1" y="139.2">VCC</text>
<text x="142" y="144.3">SDA</text>
<text x="156.9" y="149.4">GND</text>
<text x="157.1" y="144.3">OUT</text>
<text x="125.2" y="171.1" transform="rotate(-90 125.2 171.1)">2</text>
<text x="127.8" y="171.1" transform="rotate(-90 127.8 171.1)">1</text>
</g>
</svg>
